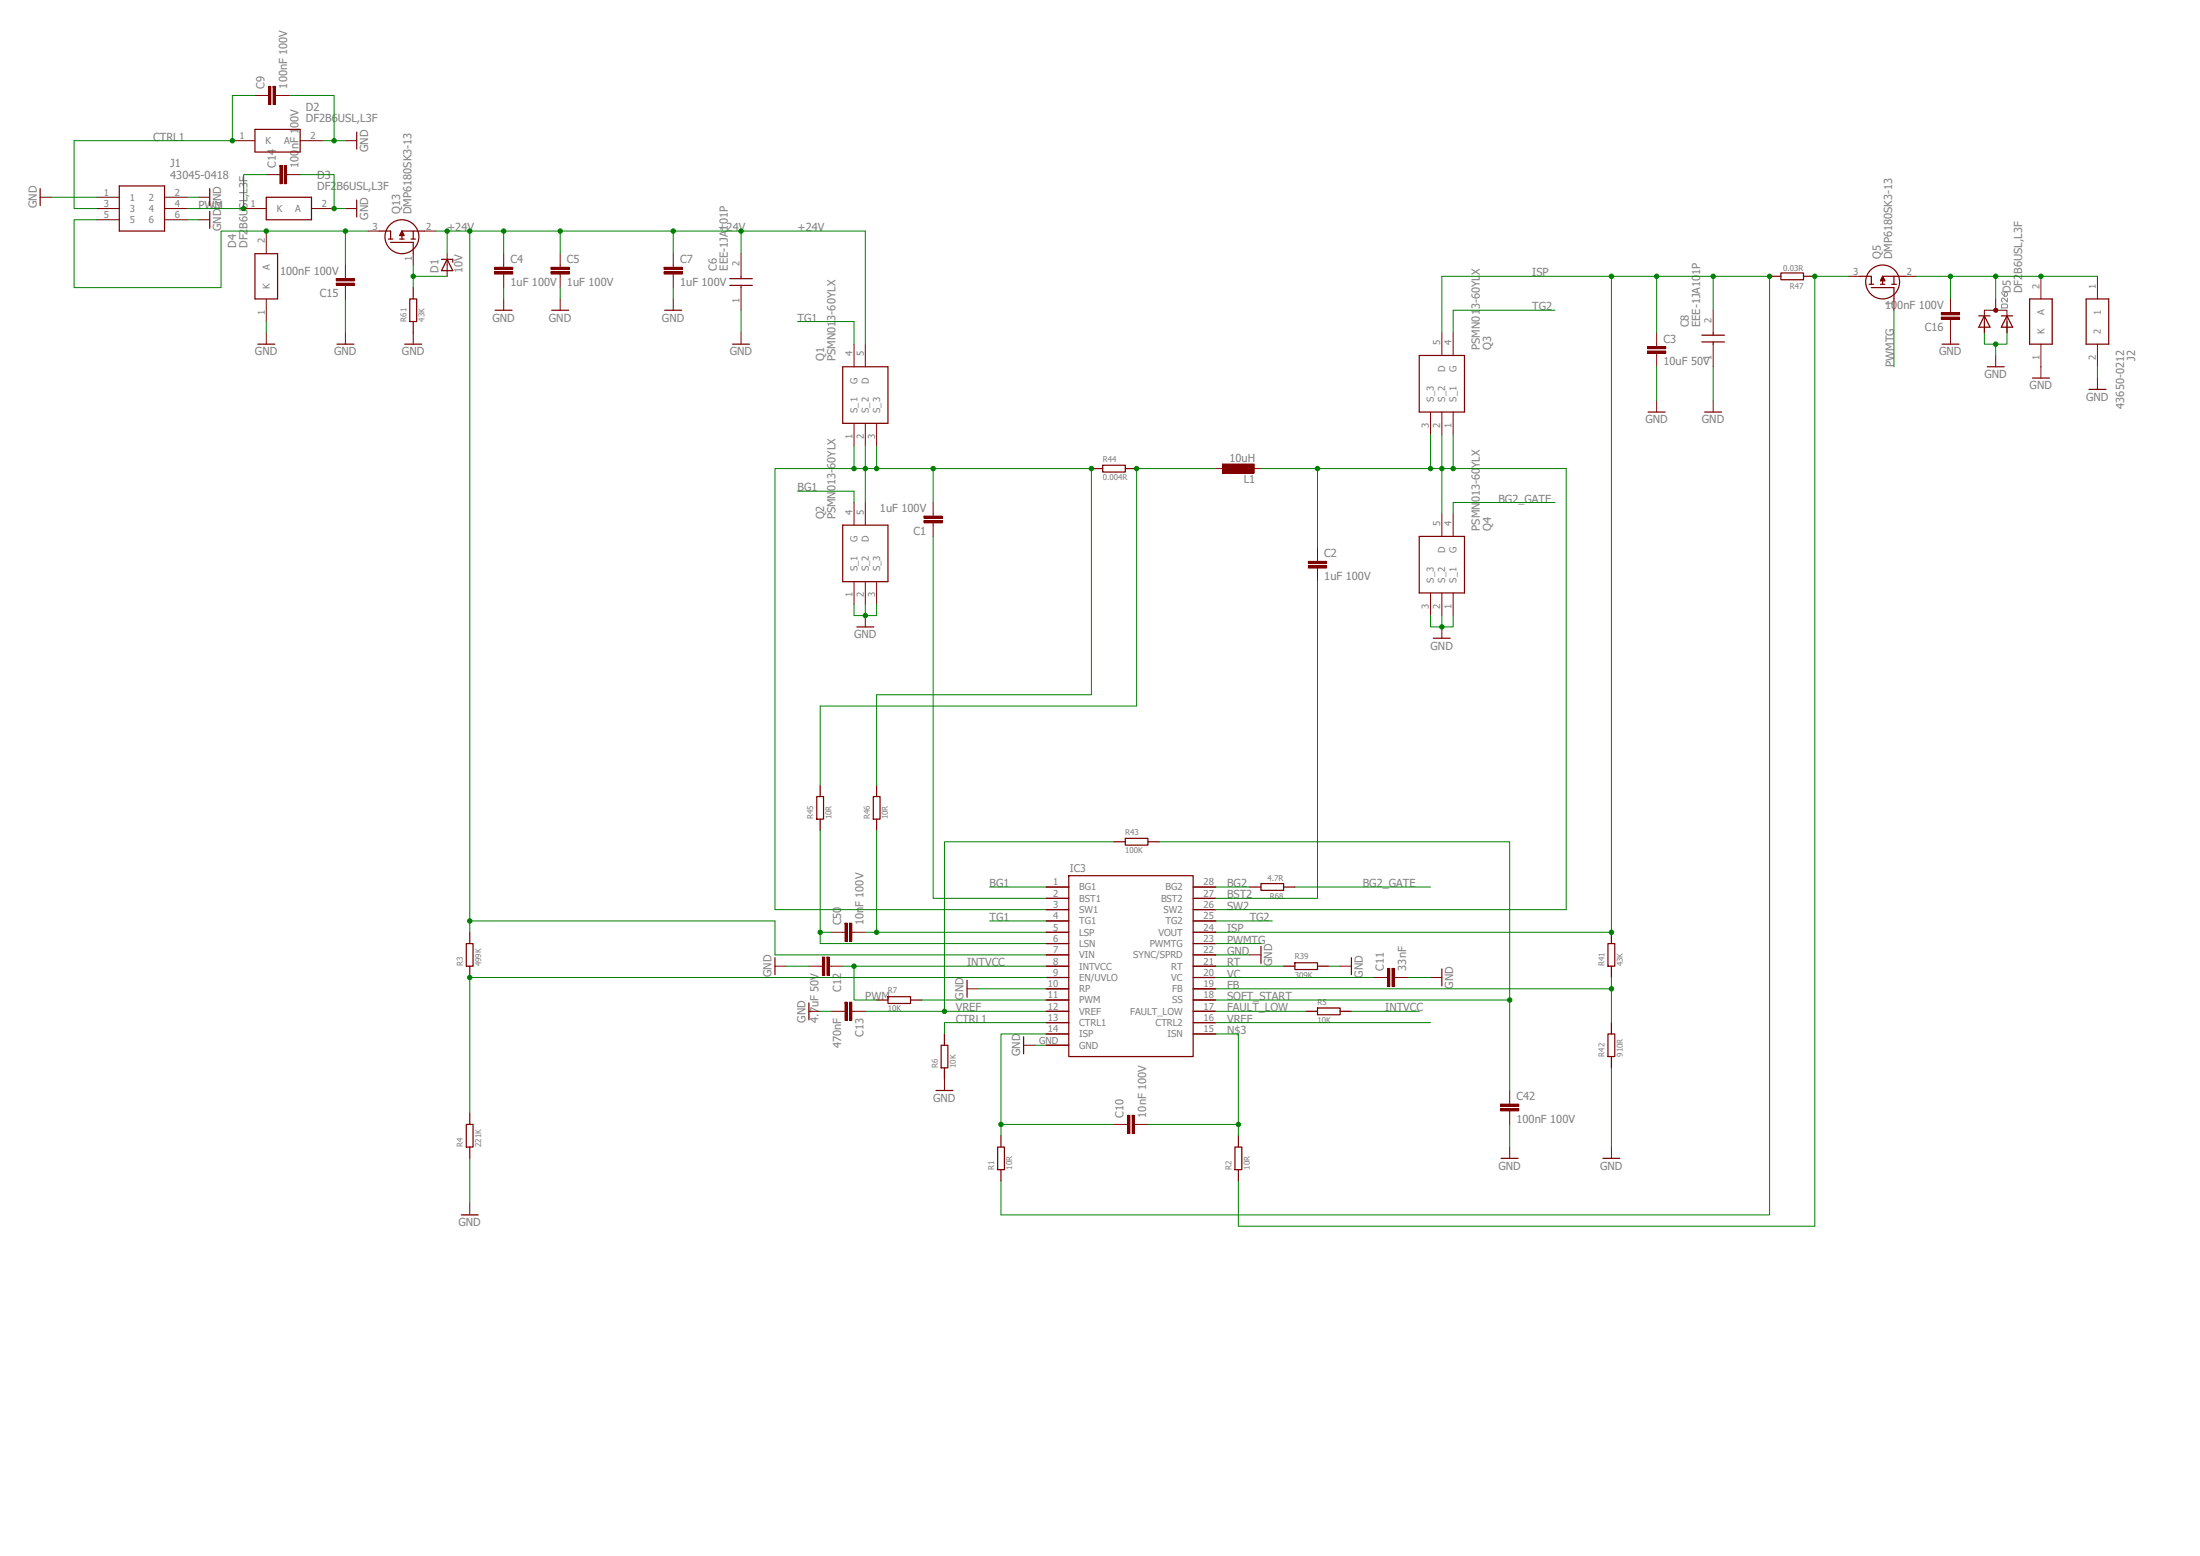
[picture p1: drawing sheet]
<svg xmlns="http://www.w3.org/2000/svg" width="420mm" height="297mm" viewBox="0 0 420 297" stroke-linecap="round" stroke-linejoin="round" font-family="sans-serif">
<path d="M5 5l403.3 229.6M408.3 5l-403.3 229.6" fill="none" stroke="#fff" stroke-width=".19"/>
<path d="M382.3 58.2l.1-.2h.8l.2 .2v.6h-1.1zM382.3 55.8l.5 .8h.4l.2-.2v-.4l-.2-.2-.4 .2v.6M383.4 56.9v.8l-.8-.8-.3 .2v.4l.1 .2" fill="none" stroke="#808080" stroke-width=".19"/>
<g fill="none" stroke="#800000" stroke-width=".23">
<path d="M105.4 59.2h3.2M338 52.7h2.1M340.1 52.1h4.3v1.3h-4.3zM344.4 52.7h2.2M377.9 60.3h2.2M379 60.3l1.1 2.2h-2.2zM379.5 70h3.3M382.2 60.3h2.2M383.3 60.3l1.1 2.2h-2.2zM208.4 89.5h2.2M210.6 88.8h4.3v1.3h-4.3zM214.9 89.5h2.2"/>
<path d="M163.6 119.7h3.3M273.7 121.8h3.3M156 152.1h1.3v4.3h-1.3zM156.6 149.9v2.2M156.6 156.4v2.1M166.8 152.1h1.3v4.3h-1.3zM167.4 149.9v2.2M167.4 156.4v2.1M199.8 169.3h4.3M199.8 171.5h4.3M199.8 173.7h4.3M199.8 175.8h4.3"/>
<path d="M199.8 178h4.3M204.1 167.2h23.8v34.5h-23.8zM227.9 169.3h4.3M227.9 171.5h4.3M227.9 173.7h4.3M227.9 175.8h4.3M227.9 178h4.3M307.8 178v2.1M154.5 191.5v3.2M184.7 187.1v3.3M195.5 197.9v3.3M199.8 184.4h4.3"/>
<path d="M199.8 180.1h4.3M199.8 182.3h4.3M199.8 186.6h4.3M199.8 188.8h4.3M199.8 190.9h4.3M199.8 193.1h4.3M199.8 195.2h4.3M199.8 197.4h4.3M199.8 199.5h4.3M227.9 184.4h4.3M227.9 180.1h4.3M227.9 182.3h4.3"/>
<path d="M227.9 186.6h4.3M227.9 188.8h4.3M227.9 190.9h4.3M227.9 193.1h4.3M227.9 195.2h4.3M227.9 197.4h4.3M240.8 180.7v3.2M245.1 184.4h2.2M247.3 183.8h4.3v1.3h-4.3zM251.6 184.4h2.2M258.1 182.8v3.3M275.4 185v3.2"/>
<path d="M307.1 180.1h1.3v4.3h-1.3zM307.1 197.4h1.3v4.3h-1.3zM307.8 184.4v2.2M307.8 195.2v2.2M307.8 201.7v2.2M88.1 231.9h3.2M286.7 221.1h3.2M306.1 221.1h3.3"/>
</g>
<g fill="none" stroke="#800000" stroke-width=".19">
<path d="M107 57.1v2.1M381.1 57.1v2.1M379 63.5v-4.3h4.3v4.3M381.1 67.9v2.1M165.3 117.5v2.2M275.4 119.7v2.1M158.8 178h2.6M161.4 176.2h.4v3.5h-.4zM161.4 176.2h.1M162.3 176.2h.4v3.5h-.4zM162.3 176.2h.1M162.7 178h2.6"/>
<path d="M199.8 178h4.3M199.8 169.3h4.3M199.8 171.5h4.3M199.8 173.7h4.3M199.8 175.8h4.3M227.9 178h4.3M227.9 169.3h4.3M227.9 171.5h4.3M227.9 173.7h4.3M227.9 175.8h4.3M154.5 193.1h2.1M184.7 188.8h2.1"/>
<path d="M195.5 199.5h2.1M199.8 182.3h4.3M199.8 184.4h4.3M199.8 186.6h4.3M199.8 180.1h4.3M199.8 188.8h4.3M199.8 190.9h4.3M199.8 193.1h4.3M199.8 195.2h4.3M199.8 197.4h4.3M199.8 199.5h4.3M227.9 182.3h4.3"/>
<path d="M227.9 184.4h4.3M227.9 186.6h4.3M227.9 180.1h4.3M227.9 188.8h4.3M227.9 190.9h4.3M227.9 193.1h4.3M227.9 195.2h4.3M227.9 197.4h4.3M238.7 182.3h2.1M255.9 184.4h2.2M273.2 186.6h2.2M286.6 211.6h3.5v.5h-3.5z"/>
<path d="M286.6 211.6h.1M286.6 210.8h3.5v.4h-3.5zM286.6 210.8h.1M288.3 208.2v2.6M288.3 212.1v2.6M288.3 219v2.1M307.8 219v2.1M89.7 229.8v2.1"/>
</g>
<path d="M161.6 176.2v3.5M162.5 176.2v3.5M286.6 211.9h3.5M286.6 211h3.5" fill="none" stroke="#800000" stroke-width=".42"/>
<path d="M380.8 59l.4-.1h.2l.1 .2-.1 .5h-.2l-.4-.1z" fill-rule="evenodd" fill="#800000"/>
<g fill="none" stroke="#800000" stroke-width=".19">
<path d="M37.9 42h2.2M70.3 44.1h2.1M78.9 48.4v2.2M81.1 44.1h2.1M85.4 48.4v4.3M94.5 51.9h3.4v.4h-3.4zM94.5 51.9h.1M94.5 51h3.4v.5h-3.4zM94.5 51h.1M96.2 48.4v2.6M96.2 52.3v2.6M96.2 57.1v2.1"/>
<path d="M105.3 51.9h3.4v.4h-3.4zM105.3 51.9h.1M105.3 51h3.4v.5h-3.4zM105.3 51h.1M107 48.4v2.6M107 52.3v2.6M126.8 51.9h3.5v.4h-3.5zM126.8 51.9h.1M126.8 51h3.5v.5h-3.5zM126.8 51h.1M128.6 48.4v2.6M128.6 57.1v2.1"/>
<path d="M128.6 52.3v2.6M353.1 52.7h2.1M361.7 57.1v2.1M363.9 52.7h2.1M380.8 59l.4-.1h.2l.1 .2-.1 .5h-.2l-.4-.1zM400.6 52.7v4.4M78.9 63.5v2.2M141.5 63.5v2.2M163.1 65.7v4.3M165.3 65.7v4.3M273.2 78.7v4.3M275.4 63.5v4.4"/>
<path d="M275.4 78.7v4.3M277.5 63.5v4.4M277.5 78.7v4.3M314.7 67h3.4v.4h-3.4zM314.7 67h.1M314.7 66.1h3.4v.5h-3.4zM314.7 66.1h.1M316.4 67.4v2.6M316.4 63.5v2.6M316.4 76.5v2.2M327.2 76.5v2.2M383.3 61.4v2.1"/>
<path d="M400.6 65.7v4.3M400.6 72.2v2.1M163.1 80.8v4.3M163.1 95.9v4.3M165.3 80.8v4.3M165.3 95.9v4.3M167.4 80.8v4.3M176.5 98.5h3.4v.5h-3.4zM176.5 98.5h.1M176.5 99.4h3.4v.4h-3.4zM176.5 99.4h.1M178.2 99.8v2.6"/>
<path d="M178.2 95.9v2.6M275.4 98.1v4.3M277.5 98.1v4.3M163.1 111v4.4M165.3 111v4.4M167.4 111v4.4M249.9 108h3.5v.4h-3.5zM249.9 108h.1M249.9 107.2h3.5v.4h-3.5zM249.9 107.2h.1M251.6 104.6v2.5M251.6 108.5v2.5"/>
<path d="M273.2 113.2v4.3M275.4 113.2v4.3M277.5 113.2v4.3M148 184.4h2.2M157.1 182.7h.4v3.5h-.4zM157.1 182.7h.1M157.1 184.4h-2.6M157.9 182.7h.5v3.5h-.5zM157.9 182.7h.1M158.4 184.4h2.5M262.4 186.6h2.6M265 184.9h.4v3.4h-.4z"/>
<path d="M265 184.9h.1M265.9 184.9h.4v3.4h-.4zM265.9 184.9h.1M266.3 186.6h2.6M212.8 214.7h2.6M215.4 212.9h.4v3.5h-.4zM215.4 212.9h.1M216.2 212.9h.5v3.5h-.5zM216.2 212.9h.1M216.7 214.7h2.5"/>
</g>
<g fill="none" stroke="#800000" stroke-width=".23">
<path d="M40.1 40.3v3.3M72.4 44.1h2.2v1.5M74.2 45.6h.8M74.6 46.3h4.3v2.1M76.3 45.6h.9M76.4 44.8h.7M76.5 44.7h.5M76.6 44.5h.3M76.7 44.3h.1M76.8 44.1l.4 .9h-.9zM76.8 44.1h4.3M76.8 44.1v1.5"/>
<path d="M78.3 57.1h1.3v4.3h-1.3zM78.5 45.6h.8M78.9 44.1v1.5M78.9 54.9v2.2M84.3 49.5h2.2v.6M85.4 49.5l1.1 2.2h-2.2zM94.6 59.2h3.2M126.9 59.2h3.3M355.2 52.7h2.2v1.6M357 54.3h.8M357.4 54.9h4.3v2.2M359.1 54.3h.9"/>
<path d="M359.2 53.5h.7M359.3 53.3h.5M359.4 53.1h.3M359.5 52.9h.2M359.5 52.7l.5 .9h-.9zM359.5 52.7h4.4M359.5 52.7v1.6M361.3 54.3h.9M361.7 52.7v1.6M398.4 57.1h4.3v8.6h-4.3zM77.3 65.7h3.2M78.9 61.4v2.1"/>
<path d="M139.9 65.7h3.2M160.9 70h8.7v10.8h-8.7zM271 67.9h8.7v10.8h-8.7zM314.8 78.7h3.2M325.6 78.7h3.2M399 74.3h3.2M160.9 100.2h8.7v10.8h-8.7zM271 102.4h8.7v10.8h-8.7zM212.8 160.7h2.1M214.9 160h4.3v1.3h-4.3zM219.2 160.7h2.2M238.7 169.3h2.1"/>
<path d="M240.8 168.7h4.3v1.3h-4.3zM245.1 169.3h2.2M148 182.8v3.3M190.5 219h1.3v4.3h-1.3zM191.2 216.8v2.2M235.8 219h1.4v4.3h-1.4zM236.5 216.8v2.2M191.2 223.3v2.1M236.5 223.3v2.1"/>
<circle cx="76.8" cy="45.2" r="3.2"/>
<circle cx="359.5" cy="53.8" r="3.2"/>
</g>
<g fill="none" stroke="#800000" stroke-width=".42">
<path d="M94.5 52.1h3.4M94.5 51.2h3.4M105.3 52.1h3.4M105.3 51.2h3.4M126.8 52.1h3.5M126.8 51.2h3.5M314.7 67.2h3.4M314.7 66.4h3.4M176.5 98.7h3.4M176.5 99.6h3.4M249.9 108.2h3.5M249.9 107.4h3.5"/>
<path d="M157.3 182.7v3.5M158.1 182.7v3.5M265.2 184.9v3.4M266.1 184.9v3.4M215.6 212.9v3.5M216.4 212.9v3.5"/>
</g>
<path d="M233.5 88.6h6v1.7h-6z" fill="#800000"/>
<g fill="none" stroke="#800000" stroke-width=".19">
<path d="M51.3 18.2h-2.6M51.3 16.5h.4v3.5h-.4zM51.3 16.5h.1M52.2 16.5h.4v3.5h-.4zM52.2 16.5h.1M52.6 18.2h2.6M7.7 37.7h2.1M18.5 39.8h4.3M18.5 37.7h4.3M31.4 39.8h4.3M31.4 37.7h4.3M37.9 37.7h2.2"/>
<path d="M44.4 26.9h4.3M46.5 39.8h4.4M50.9 33.3h2.5M53.5 31.6h.4v3.5h-.4zM53.5 31.6h.1M54.3 31.6h.4v3.5h-.4zM54.3 31.6h.1M54.7 33.3h2.6M57.3 26.9h4.3M59.5 39.8h4.3M66 39.8h2.1M66 26.9h2.1"/>
<path d="M18.5 42h4.3M31.4 42h4.3M50.9 44.1v4.3M50.9 57.1v4.3M64.2 53.2h3.5v.4h-3.5zM64.2 53.2h.1M64.2 54.1h3.5v.4h-3.5zM64.2 54.1h.1M66 54.5v2.6M66 50.6v2.6M141.5 48.4v4.3M141.5 54.9v4.3"/>
<path d="M327.2 59.2v4.3M370.8 59.7h3.4v.4h-3.4zM370.8 59.7h.1M372.5 57.1v2.6M389.8 52.7v4.4M50.9 63.5v2.2M66 63.5v2.2M327.2 65.7v4.3M370.8 60.5h3.4v.5h-3.4zM370.8 60.5h.1M372.5 61v4.7M389.8 65.7v6.5"/>
<path d="M232.2 89.5h2.1M233.5 88.6h6v1.7h-6zM233.5 88.6h.1M238.7 89.5h2.1M158.8 193.1h2.6M161.4 191.3h.4v3.5h-.4zM161.4 191.3h.1M162.3 191.3h.4v3.5h-.4zM162.3 191.3h.1M162.7 193.1h2.6M180.4 206v2.2"/>
</g>
<g fill="none" stroke="#800000" stroke-width=".23">
<path d="M7.7 36v3.3M22.8 35.5h8.6v8.6h-8.6zM40.1 36v3.3M48.7 24.7h8.6v4.3h-8.6zM50.9 37.7h8.6v4.3h-8.6zM68.1 38.2v3.2M68.1 25.2v3.3M48.7 48.4h4.3v8.7h-4.3zM139.4 54.5h4.3M139.4 53.2h4.3M141.5 52.7v.5M141.5 54.5v.4"/>
<path d="M387.6 57.1h4.3v8.6h-4.3zM49.2 65.7h3.3M64.4 65.7h3.2M325 65.3h4.3M325 64h4.3M327.2 63.5v.5M327.2 65.3v.4M370.9 65.7h3.2M388.2 72.2h3.2M89.7 178v2.1M89.1 180.1h1.2v4.3h-1.2zM89.7 184.4v2.2"/>
<path d="M167.4 190.9h2.2M169.6 190.3h4.3v1.3h-4.3zM173.9 190.9h2.2M179.7 199.5h1.3v4.4h-1.3zM180.4 197.4v2.1M249.5 193.1h2.1M251.6 192.4h4.3v1.3h-4.3zM255.9 193.1h2.2M89.1 214.7h1.2v4.3h-1.2zM89.7 212.5v2.2M89.7 219v2.1M178.8 208.2h3.2"/>
<path d="M180.4 203.9v2.1"/>
</g>
<path d="M51.5 16.5v3.5M52.4 16.5v3.5M53.7 31.6v3.5M54.5 31.6v3.5M64.2 53.4h3.5M64.2 54.3h3.5M370.8 59.9h3.4M370.8 60.7h3.4M161.6 191.3v3.5M162.5 191.3v3.5" fill="none" stroke="#800000" stroke-width=".42"/>
<path d="M89.7 186.6v25.9" fill="none" stroke="#008000" stroke-width=".19"/>
<circle cx="89.7" cy="186.6" r=".42" fill="#008000"/>
<g fill="none" stroke="#008000" stroke-width=".19">
<path d="M48.7 18.2h-4.3v8.7h-30.3M89.7 186.6h110.1M199.8 195.2h-19.4v2.2"/>
<circle cx="89.7" cy="186.6" r=".42"/>
</g>
<circle cx="44.4" cy="26.9" r=".42" fill="#008000"/>
<g fill="none" stroke="#008000" stroke-width=".19">
<path d="M14.1 26.9v12.9h4.4M379 63.5v2.2h4.3v-2.2M381.1 65.7v2.2M232.2 182.3h6.5M253.8 184.4h2.1M268.9 186.6h4.3M288.3 214.7v4.3M307.8 203.9v15.1"/>
<circle cx="44.4" cy="26.9" r=".42"/>
</g>
<circle cx="381.1" cy="65.7" r=".42" fill="#008000"/>
<g fill="none" stroke="#008000" stroke-width=".19">
<path d="M96.2 54.9v2.2M107 54.9v2.2M141.5 59.2v4.3M316.4 70v6.5M163.1 115.4v2.1h2.2M165.3 115.4v2.1h2.1v-2.1M150.2 184.4h4.3M156.6 193.1h2.2M186.8 188.8h13M197.6 199.5h2.2M89.7 221.1v8.7"/>
<circle cx="381.1" cy="65.7" r=".42"/>
</g>
<circle cx="165.3" cy="117.5" r=".42" fill="#008000"/>
<g fill="none" stroke="#008000" stroke-width=".19">
<path d="M273.2 117.5v2.2h2.2v-2.2M277.5 117.5v2.2h-2.1"/>
<circle cx="165.3" cy="117.5" r=".42"/>
</g>
<circle cx="275.4" cy="119.7" r=".42" fill="#008000"/>
<g fill="none" stroke="#008000" stroke-width=".19">
<path d="M57.3 33.3h6.5v6.5h2.2M128.6 54.9v2.2M400.6 70v2.2"/>
<circle cx="275.4" cy="119.7" r=".42"/>
</g>
<circle cx="63.8" cy="39.8" r=".42" fill="#008000"/>
<g fill="none" stroke="#008000" stroke-width=".19">
<path d="M55.2 18.2h8.6v8.7M61.6 26.9h4.4"/>
<circle cx="63.8" cy="39.8" r=".42"/>
</g>
<circle cx="63.8" cy="26.9" r=".42" fill="#008000"/>
<g fill="none" stroke="#008000" stroke-width=".19">
<path d="M9.8 37.7h8.7M35.7 37.7h2.2M35.7 42h2.2M66 57.1v6.4M50.9 61.4v2.1M327.2 70v6.5M221.4 160.7h66.9v30.2M232.2 190.9h56.1v17.3"/>
<circle cx="63.8" cy="26.9" r=".42"/>
</g>
<circle cx="288.3" cy="190.9" r=".42" fill="#008000"/>
<g fill="none" stroke="#008000" stroke-width=".19">
<path d="M232.2 184.4h12.9M232.2 186.6h30.2M307.8 186.6v2.2h-75.6M307.8 188.8v6.4"/>
<circle cx="288.3" cy="190.9" r=".42"/>
</g>
<circle cx="307.8" cy="188.8" r=".42" fill="#008000"/>
<g fill="none" stroke="#008000" stroke-width=".19">
<path d="M152.3 61.4h10.8v4.3M152.3 93.8h10.8v2.1M165.3 85.1v4.4h43.1M189 175.8h10.8M189 169.3h10.8"/>
<circle cx="307.8" cy="188.8" r=".42"/>
</g>
<circle cx="165.3" cy="89.5" r=".42" fill="#008000"/>
<g fill="none" stroke="#008000" stroke-width=".19">
<path d="M208.4 89.5v43.1h-41"/>
<circle cx="165.3" cy="89.5" r=".42"/>
</g>
<circle cx="208.4" cy="89.5" r=".42" fill="#008000"/>
<g fill="none" stroke="#008000" stroke-width=".19">
<path d="M178.2 89.5v6.4M167.4 132.6v17.3"/>
<circle cx="208.4" cy="89.5" r=".42"/>
</g>
<circle cx="178.2" cy="89.5" r=".42" fill="#008000"/>
<g fill="none" stroke="#008000" stroke-width=".19">
<path d="M163.1 85.1v4.4M165.3 89.5h-17.3v84.2h51.8M167.4 85.1v4.4"/>
<circle cx="178.2" cy="89.5" r=".42"/>
</g>
<circle cx="163.1" cy="89.5" r=".42" fill="#008000"/>
<circle cx="163.1" cy="89.5" r=".42" fill="none" stroke="#008000" stroke-width=".19"/>
<circle cx="167.4" cy="89.5" r=".42" fill="#008000"/>
<g fill="none" stroke="#008000" stroke-width=".19">
<path d="M165.3 89.5v6.4M232.2 89.5h-15.1v45.3h-60.5"/>
<circle cx="167.4" cy="89.5" r=".42"/>
</g>
<circle cx="217.1" cy="89.5" r=".42" fill="#008000"/>
<g fill="none" stroke="#008000" stroke-width=".19">
<path d="M156.6 134.8v15.1M167.4 158.5v19.5M199.8 178h-34.5"/>
<circle cx="217.1" cy="89.5" r=".42"/>
</g>
<circle cx="167.4" cy="178" r=".42" fill="#008000"/>
<g fill="none" stroke="#008000" stroke-width=".19">
<path d="M156.6 158.5v21.6h43.2M156.6 178h2.2"/>
<circle cx="167.4" cy="178" r=".42"/>
</g>
<circle cx="156.6" cy="178" r=".42" fill="#008000"/>
<g fill="none" stroke="#008000" stroke-width=".19">
<path d="M251.6 89.5v15.1M178.2 102.4v69.1h21.6M251.6 111v60.5h-19.4"/>
<circle cx="156.6" cy="178" r=".42"/>
</g>
<circle cx="251.6" cy="89.5" r=".42" fill="#008000"/>
<g fill="none" stroke="#008000" stroke-width=".19">
<path d="M240.8 89.5h36.7M273.2 83v6.5M275.4 83v6.5M277.5 83v6.5M277.5 89.5h21.6v84.2h-66.9"/>
<circle cx="251.6" cy="89.5" r=".42"/>
</g>
<circle cx="273.2" cy="89.5" r=".42" fill="#008000"/>
<circle cx="273.2" cy="89.5" r=".42" fill="none" stroke="#008000" stroke-width=".19"/>
<circle cx="275.4" cy="89.5" r=".42" fill="#008000"/>
<circle cx="275.4" cy="89.5" r=".42" fill="none" stroke="#008000" stroke-width=".19"/>
<circle cx="277.5" cy="89.5" r=".42" fill="#008000"/>
<g fill="none" stroke="#008000" stroke-width=".19">
<path d="M275.4 52.7h62.6v179.2h-146.8v-6.5M275.4 89.5v8.6"/>
<circle cx="277.5" cy="89.5" r=".42"/>
</g>
<circle cx="338" cy="52.7" r=".42" fill="#008000"/>
<g fill="none" stroke="#008000" stroke-width=".19">
<path d="M307.8 52.7v125.3"/>
<circle cx="338" cy="52.7" r=".42"/>
</g>
<circle cx="307.8" cy="178" r=".42" fill="#008000"/>
<g fill="none" stroke="#008000" stroke-width=".19">
<path d="M232.2 178h75.6"/>
<circle cx="307.8" cy="178" r=".42"/>
</g>
<circle cx="307.8" cy="52.7" r=".42" fill="#008000"/>
<g fill="none" stroke="#008000" stroke-width=".19">
<path d="M316.4 52.7v10.8"/>
<circle cx="307.8" cy="52.7" r=".42"/>
</g>
<circle cx="316.4" cy="52.7" r=".42" fill="#008000"/>
<g fill="none" stroke="#008000" stroke-width=".19">
<path d="M327.2 52.7v6.5"/>
<circle cx="316.4" cy="52.7" r=".42"/>
</g>
<circle cx="327.2" cy="52.7" r=".42" fill="#008000"/>
<g fill="none" stroke="#008000" stroke-width=".19">
<path d="M275.4 52.7v10.8M297 59.2h-19.5v4.3M297 95.9h-19.5v2.2M212.8 160.7h-32.4v32.4M232.2 175.8h10.8M247.3 169.3h25.9M165.3 193.1h34.5"/>
<circle cx="327.2" cy="52.7" r=".42"/>
</g>
<circle cx="180.4" cy="193.1" r=".42" fill="#008000"/>
<g fill="none" stroke="#008000" stroke-width=".19">
<path d="M160.9 184.4h38.9M163.1 184.4v6.5h4.3M232.2 195.2h41"/>
<circle cx="180.4" cy="193.1" r=".42"/>
</g>
<circle cx="163.1" cy="184.4" r=".42" fill="#008000"/>
<g fill="none" stroke="#008000" stroke-width=".19">
<path d="M346.6 52.7h6.5M258.1 193.1h12.9M236.5 225.4v8.7"/>
<circle cx="163.1" cy="184.4" r=".42"/>
</g>
<circle cx="346.6" cy="52.7" r=".42" fill="#008000"/>
<g fill="none" stroke="#008000" stroke-width=".19">
<path d="M78.9 50.6v2.1h6.5M78.9 52.7v2.2M346.6 52.7v181.4h-110.1M232.2 193.1h17.3"/>
<circle cx="346.6" cy="52.7" r=".42"/>
</g>
<circle cx="78.9" cy="52.7" r=".42" fill="#008000"/>
<g fill="none" stroke="#008000" stroke-width=".19">
<path d="M366 52.7h15.1M381.1 52.7v4.4M381.1 52.7h8.7"/>
<circle cx="78.9" cy="52.7" r=".42"/>
</g>
<circle cx="381.1" cy="52.7" r=".42" fill="#008000"/>
<g fill="none" stroke="#008000" stroke-width=".19">
<path d="M389.8 52.7h10.8"/>
<circle cx="381.1" cy="52.7" r=".42"/>
</g>
<circle cx="389.8" cy="52.7" r=".42" fill="#008000"/>
<g fill="none" stroke="#008000" stroke-width=".19">
<path d="M372.5 52.7v4.4"/>
<circle cx="389.8" cy="52.7" r=".42"/>
</g>
<circle cx="372.5" cy="52.7" r=".42" fill="#008000"/>
<g fill="none" stroke="#008000" stroke-width=".19">
<path d="M141.5 44.1h-34.5v4.3M141.5 44.1v4.3M141.5 44.1h23.8v21.6M89.7 178v-2.2h58.3v6.5h51.8"/>
<circle cx="372.5" cy="52.7" r=".42"/>
</g>
<circle cx="107" cy="44.1" r=".42" fill="#008000"/>
<g fill="none" stroke="#008000" stroke-width=".19">
<path d="M107 44.1h-10.8v4.3"/>
<circle cx="107" cy="44.1" r=".42"/>
</g>
<circle cx="96.2" cy="44.1" r=".42" fill="#008000"/>
<g fill="none" stroke="#008000" stroke-width=".19">
<path d="M83.2 44.1h2.2v4.3M85.4 44.1h10.8M128.6 44.1v4.3"/>
<circle cx="96.2" cy="44.1" r=".42"/>
</g>
<circle cx="128.6" cy="44.1" r=".42" fill="#008000"/>
<circle cx="128.6" cy="44.1" r=".42" fill="none" stroke="#008000" stroke-width=".19"/>
<circle cx="141.5" cy="44.1" r=".42" fill="#008000"/>
<g fill="none" stroke="#008000" stroke-width=".19">
<path d="M89.7 44.1v131.7"/>
<circle cx="141.5" cy="44.1" r=".42"/>
</g>
<circle cx="89.7" cy="44.1" r=".42" fill="#008000"/>
<circle cx="89.7" cy="44.1" r=".42" fill="none" stroke="#008000" stroke-width=".19"/>
<circle cx="89.7" cy="175.8" r=".42" fill="#008000"/>
<circle cx="89.7" cy="175.8" r=".42" fill="none" stroke="#008000" stroke-width=".19"/>
<circle cx="85.4" cy="44.1" r=".42" fill="#008000"/>
<g fill="none" stroke="#008000" stroke-width=".19">
<path d="M199.8 197.4h-8.6v19.4M191.2 214.7h21.6"/>
<circle cx="85.4" cy="44.1" r=".42"/>
</g>
<circle cx="191.2" cy="214.7" r=".42" fill="#008000"/>
<g fill="none" stroke="#008000" stroke-width=".19">
<path d="M232.2 197.4h4.3v19.4M219.2 214.7h17.3"/>
<circle cx="191.2" cy="214.7" r=".42"/>
</g>
<circle cx="236.5" cy="214.7" r=".42" fill="#008000"/>
<g fill="none" stroke="#008000" stroke-width=".19">
<path d="M50.9 33.3h-4.4v6.5h-10.8M361.7 59.2v10.8M232.2 169.3h6.5M232.2 180.1h8.6"/>
<circle cx="236.5" cy="214.7" r=".42"/>
</g>
<circle cx="46.5" cy="39.8" r=".42" fill="#008000"/>
<g fill="none" stroke="#008000" stroke-width=".19">
<path d="M18.5 42h-4.4v12.9h28.1v-10.8h28.1M176.1 190.9h23.7"/>
<circle cx="46.5" cy="39.8" r=".42"/>
</g>
<circle cx="50.9" cy="44.1" r=".42" fill="#008000"/>
<g fill="none" stroke="#008000" stroke-width=".19">
<path d="M66 44.1v6.5"/>
<circle cx="50.9" cy="44.1" r=".42"/>
</g>
<circle cx="66" cy="44.1" r=".42" fill="#008000"/>
<circle cx="66" cy="44.1" r=".42" fill="none" stroke="#008000" stroke-width=".19"/>
<g font-size="2.1" fill="#808080">
<text x="50.5" y="16.9" transform="rotate(-90 50.5 16.9)">C9</text>
<text x="54.9" y="16.9" transform="rotate(-90 54.9 16.9)">100nF 100V</text>
<text x="58.4" y="23.3">DF2B6USL,L3F</text>
<text x="58.4" y="21.1">D2</text>
<text x="29.3" y="26.9">CTRL1</text>
<text x="70.3" y="29" transform="rotate(-90 70.3 29)">GND</text>
<text x="32.5" y="34.1">43045-0418</text>
<text x="32.5" y="31.9">J1</text>
<text x="52.7" y="32" transform="rotate(-90 52.7 32)">C14</text>
<text x="57" y="32" transform="rotate(-90 57 32)">100nF 100V</text>
<text x="60.6" y="34.1">D3</text>
<text x="7" y="39.8" transform="rotate(-90 7 39.8)">GND</text>
<text x="37.9" y="39.8">PWM</text>
<text x="42.2" y="39.8" transform="rotate(-90 42.2 39.8)">GND</text>
<text x="60.6" y="36.2">DF2B6USL,L3F</text>
<text x="70.3" y="42" transform="rotate(-90 70.3 42)">GND</text>
<text x="76.4" y="40.9" transform="rotate(-90 76.4 40.9)">Q13</text>
<text x="78.6" y="40.9" transform="rotate(-90 78.6 40.9)">DMP6180SK3-13</text>
<text x="42.2" y="44.1" transform="rotate(-90 42.2 44.1)">GND</text>
<text x="45.1" y="47.3" transform="rotate(-90 45.1 47.3)">D4</text>
<text x="47.3" y="47.3" transform="rotate(-90 47.3 47.3)">DF2B6USL,L3F</text>
<text x="85.4" y="44.1">+24V</text>
<text x="137.2" y="44.1">+24V</text>
<text x="152.3" y="44.1">+24V</text>
<text x="53.5" y="52.4">100nF 100V</text>
<text x="83.8" y="52.1" transform="rotate(-90 83.8 52.1)">D1</text>
<text x="88.3" y="52.1" transform="rotate(-90 88.3 52.1)">10V</text>
<text x="97.5" y="50.3">C4</text>
<text x="108.3" y="50.3">C5</text>
<text x="129.9" y="50.3">C7</text>
<text x="136.9" y="51.7" transform="rotate(-90 136.9 51.7)">C6</text>
<text x="139" y="51.7" transform="rotate(-90 139 51.7)">EEE-1JA101P</text>
<text x="292.6" y="52.7">ISP</text>
<text x="359.2" y="49.5" transform="rotate(-90 359.2 49.5)">Q5</text>
<text x="361.4" y="49.5" transform="rotate(-90 361.4 49.5)">DMP6180SK3-13</text>
<text x="61.1" y="56.7">C15</text>
<text x="97.5" y="54.6">1uF 100V</text>
<text x="108.3" y="54.6">1uF 100V</text>
<text x="129.9" y="54.6">1uF 100V</text>
<text x="292.6" y="59.2">TG2</text>
<text x="360" y="58.9">100nF 100V</text>
<text x="384" y="56" transform="rotate(-90 384 56)">D5</text>
<text x="386.2" y="56" transform="rotate(-90 386.2 56)">DF2B6USL,L3F</text>
<text x="94" y="61.4">GND</text>
<text x="104.8" y="61.4">GND</text>
<text x="126.4" y="61.4">GND</text>
<text x="152.3" y="61.4">TG1</text>
<text x="317.7" y="65.4">C3</text>
<text x="322.5" y="62.5" transform="rotate(-90 322.5 62.5)">C8</text>
<text x="324.7" y="62.5" transform="rotate(-90 324.7 62.5)">EEE-1JA101P</text>
<text x="367.6" y="63.2">C16</text>
<text x="48.7" y="67.9">GND</text>
<text x="63.8" y="67.9">GND</text>
<text x="76.8" y="67.9">GND</text>
<text x="139.4" y="67.9">GND</text>
<text x="157.4" y="68.9" transform="rotate(-90 157.4 68.9)">Q1</text>
<text x="159.5" y="68.9" transform="rotate(-90 159.5 68.9)">PSMN013-60YLX</text>
<text x="282.6" y="66.8" transform="rotate(-90 282.6 66.8)">PSMN013-60YLX</text>
<text x="284.8" y="66.8" transform="rotate(-90 284.8 66.8)">Q3</text>
<text x="317.7" y="69.7">10uF 50V</text>
<text x="361.7" y="70" transform="rotate(-90 361.7 70)">PWMTG</text>
<text x="370.3" y="67.9">GND</text>
<text x="407.8" y="68.8" transform="rotate(-90 407.8 68.8)">J2</text>
<text x="379" y="72.2">GND</text>
<text x="387.6" y="74.3">GND</text>
<text x="398.4" y="76.5">GND</text>
<text x="314.2" y="80.8">GND</text>
<text x="325" y="80.8">GND</text>
<text x="405.6" y="78" transform="rotate(-90 405.6 78)">43650-0212</text>
<text x="234.8" y="88.2">10uH</text>
<text x="152.3" y="93.8">BG1</text>
<text x="237.5" y="92.2">L1</text>
<text x="286.2" y="95.9">BG2_GATE</text>
<text x="157.4" y="99.2" transform="rotate(-90 157.4 99.2)">Q2</text>
<text x="159.5" y="99.2" transform="rotate(-90 159.5 99.2)">PSMN013-60YLX</text>
<text x="168.1" y="97.7">1uF 100V</text>
<text x="282.6" y="101.3" transform="rotate(-90 282.6 101.3)">PSMN013-60YLX</text>
<text x="284.8" y="101.3" transform="rotate(-90 284.8 101.3)">Q4</text>
<text x="174.5" y="102.1">C1</text>
<text x="252.9" y="106.4">C2</text>
<text x="252.9" y="110.7">1uF 100V</text>
<text x="163.1" y="121.8">GND</text>
<text x="273.2" y="124">GND</text>
<text x="189" y="169.3">BG1</text>
<text x="234.3" y="171.5">BST2</text>
<text x="234.3" y="173.7">SW2</text>
<text x="234.3" y="169.3">BG2</text>
<text x="260.3" y="169.3">BG2_GATE</text>
<text x="160.6" y="176.7" transform="rotate(-90 160.6 176.7)">C50</text>
<text x="164.9" y="176.7" transform="rotate(-90 164.9 176.7)">10nF 100V</text>
<text x="189" y="175.8">TG1</text>
<text x="234.3" y="178">ISP</text>
<text x="238.7" y="175.8">TG2</text>
<text x="184.7" y="184.4">INTVCC</text>
<text x="234.3" y="182.3">GND</text>
<text x="234.3" y="184.4">RT</text>
<text x="234.3" y="180.1">PWMTG</text>
<text x="243" y="184.4" transform="rotate(-90 243 184.4)">GND</text>
<text x="264.3" y="185.3" transform="rotate(-90 264.3 185.3)">C11</text>
<text x="268.6" y="185.3" transform="rotate(-90 268.6 185.3)">33nF</text>
<text x="147.4" y="186.6" transform="rotate(-90 147.4 186.6)">GND</text>
<text x="160.6" y="189.3" transform="rotate(-90 160.6 189.3)">C12</text>
<text x="165.3" y="190.9">PWM</text>
<text x="184" y="190.9" transform="rotate(-90 184 190.9)">GND</text>
<text x="234.3" y="190.9">SOFT_START</text>
<text x="234.3" y="186.6">VC</text>
<text x="234.3" y="188.8">FB</text>
<text x="260.3" y="186.6" transform="rotate(-90 260.3 186.6)">GND</text>
<text x="277.5" y="188.8" transform="rotate(-90 277.5 188.8)">GND</text>
<text x="153.8" y="195.2" transform="rotate(-90 153.8 195.2)">GND</text>
<text x="156.3" y="195.2" transform="rotate(-90 156.3 195.2)">4.7uF 50V</text>
<text x="164.9" y="198" transform="rotate(-90 164.9 198)">C13</text>
<text x="182.5" y="193.1">VREF</text>
<text x="182.5" y="195.2">CTRL1</text>
<text x="234.3" y="195.2">VREF</text>
<text x="234.3" y="193.1">FAULT_LOW</text>
<text x="234.3" y="197.4">N$3</text>
<text x="264.6" y="193.1">INTVCC</text>
<text x="160.6" y="200.2" transform="rotate(-90 160.6 200.2)">470nF</text>
<text x="194.8" y="201.7" transform="rotate(-90 194.8 201.7)">GND</text>
<text x="178.2" y="210.3">GND</text>
<text x="214.6" y="213.4" transform="rotate(-90 214.6 213.4)">C10</text>
<text x="218.9" y="213.4" transform="rotate(-90 218.9 213.4)">10nF 100V</text>
<text x="289.6" y="214.3">100nF 100V</text>
<text x="289.6" y="210">C42</text>
<text x="286.2" y="223.3">GND</text>
<text x="305.6" y="223.3">GND</text>
<text x="87.6" y="234.1">GND</text>
</g>
<text font-size="2" fill="#808080" x="204.3" y="166.5">IC3</text>
<g font-size="1.8" fill="#808080">
<text x="45.7" y="26.5">1</text>
<text x="50.7" y="27.5">K</text>
<text x="54.2" y="27.5">A</text>
<text x="59.3" y="26.5">2</text>
<text x="19.8" y="37.3">1</text>
<text x="19.8" y="39.5">3</text>
<text x="19.8" y="41.7">5</text>
<text x="24.8" y="38.3">1</text>
<text x="24.8" y="40.4">3</text>
<text x="28.4" y="38.3">2</text>
<text x="28.4" y="40.4">4</text>
<text x="33.4" y="37.3">2</text>
<text x="33.4" y="39.5">4</text>
<text x="33.4" y="41.7">6</text>
<text x="47.9" y="39.5">1</text>
<text x="52.8" y="40.4">K</text>
<text x="56.4" y="40.4">A</text>
<text x="61.5" y="39.5">2</text>
<text x="24.8" y="42.6">5</text>
<text x="28.4" y="42.6">6</text>
<text x="50.6" y="46.5" transform="rotate(-90 50.6 46.5)">2</text>
<text x="71.2" y="43.8">3</text>
<text x="81.4" y="43.8">2</text>
<text x="51.5" y="51.5" transform="rotate(-90 51.5 51.5)">A</text>
<text x="78.6" y="49.7" transform="rotate(-90 78.6 49.7)">1</text>
<text x="141.2" y="50.8" transform="rotate(-90 141.2 50.8)">2</text>
<text x="353.9" y="52.5">3</text>
<text x="364.2" y="52.5">2</text>
<text x="51.5" y="55.1" transform="rotate(-90 51.5 55.1)">K</text>
<text x="141.2" y="57.9" transform="rotate(-90 141.2 57.9)">1</text>
<text x="361.4" y="58.4" transform="rotate(-90 361.4 58.4)">1</text>
<text x="389.5" y="55.1" transform="rotate(-90 389.5 55.1)">2</text>
<text x="400.3" y="55.1" transform="rotate(-90 400.3 55.1)">1</text>
<text x="50.6" y="60" transform="rotate(-90 50.6 60)">1</text>
<text x="275.1" y="65.9" transform="rotate(-90 275.1 65.9)">5</text>
<text x="277.2" y="65.9" transform="rotate(-90 277.2 65.9)">4</text>
<text x="326.9" y="61.6" transform="rotate(-90 326.9 61.6)">2</text>
<text x="390.4" y="63.7" transform="rotate(-90 390.4 63.7)">K</text>
<text x="390.4" y="60.2" transform="rotate(-90 390.4 60.2)">A</text>
<text x="401.2" y="63.7" transform="rotate(-90 401.2 63.7)">2</text>
<text x="401.2" y="60" transform="rotate(-90 401.2 60)">1</text>
<text x="162.8" y="68.1" transform="rotate(-90 162.8 68.1)">4</text>
<text x="165" y="68.1" transform="rotate(-90 165 68.1)">5</text>
<text x="276" y="71.1" transform="rotate(-90 276 71.1)">D</text>
<text x="278.2" y="71.1" transform="rotate(-90 278.2 71.1)">G</text>
<text x="326.9" y="68.7" transform="rotate(-90 326.9 68.7)">1</text>
<text x="389.5" y="68.7" transform="rotate(-90 389.5 68.7)">1</text>
<text x="400.3" y="68.7" transform="rotate(-90 400.3 68.7)">2</text>
<text x="163.8" y="73.2" transform="rotate(-90 163.8 73.2)">G</text>
<text x="165.9" y="73.2" transform="rotate(-90 165.9 73.2)">D</text>
<text x="273.8" y="76.7" transform="rotate(-90 273.8 76.7)">S_3</text>
<text x="276" y="76.7" transform="rotate(-90 276 76.7)">S_2</text>
<text x="278.2" y="76.7" transform="rotate(-90 278.2 76.7)">S_1</text>
<text x="162.8" y="83.8" transform="rotate(-90 162.8 83.8)">1</text>
<text x="163.8" y="78.8" transform="rotate(-90 163.8 78.8)">S_1</text>
<text x="165" y="83.8" transform="rotate(-90 165 83.8)">2</text>
<text x="165.9" y="78.8" transform="rotate(-90 165.9 78.8)">S_2</text>
<text x="167.1" y="83.8" transform="rotate(-90 167.1 83.8)">3</text>
<text x="168.1" y="78.8" transform="rotate(-90 168.1 78.8)">S_3</text>
<text x="272.9" y="81.6" transform="rotate(-90 272.9 81.6)">3</text>
<text x="275.1" y="81.6" transform="rotate(-90 275.1 81.6)">2</text>
<text x="277.2" y="81.6" transform="rotate(-90 277.2 81.6)">1</text>
<text x="162.8" y="98.3" transform="rotate(-90 162.8 98.3)">4</text>
<text x="165" y="98.3" transform="rotate(-90 165 98.3)">5</text>
<text x="275.1" y="100.4" transform="rotate(-90 275.1 100.4)">5</text>
<text x="277.2" y="100.4" transform="rotate(-90 277.2 100.4)">4</text>
<text x="163.8" y="103.4" transform="rotate(-90 163.8 103.4)">G</text>
<text x="165.9" y="103.5" transform="rotate(-90 165.9 103.5)">D</text>
<text x="276" y="105.6" transform="rotate(-90 276 105.6)">D</text>
<text x="278.2" y="105.6" transform="rotate(-90 278.2 105.6)">G</text>
<text x="163.8" y="109.1" transform="rotate(-90 163.8 109.1)">S_1</text>
<text x="165.9" y="109.1" transform="rotate(-90 165.9 109.1)">S_2</text>
<text x="168.1" y="109.1" transform="rotate(-90 168.1 109.1)">S_3</text>
<text x="273.8" y="111.2" transform="rotate(-90 273.8 111.2)">S_3</text>
<text x="276" y="111.2" transform="rotate(-90 276 111.2)">S_2</text>
<text x="278.2" y="111.2" transform="rotate(-90 278.2 111.2)">S_1</text>
<text x="162.8" y="114" transform="rotate(-90 162.8 114)">1</text>
<text x="165" y="114" transform="rotate(-90 165 114)">2</text>
<text x="167.1" y="114" transform="rotate(-90 167.1 114)">3</text>
<text x="272.9" y="116.2" transform="rotate(-90 272.9 116.2)">3</text>
<text x="275.1" y="116.2" transform="rotate(-90 275.1 116.2)">2</text>
<text x="277.2" y="116.2" transform="rotate(-90 277.2 116.2)">1</text>
<text x="201.1" y="169">1</text>
<text x="201.1" y="171.2">2</text>
<text x="201.1" y="173.3">3</text>
<text x="206.1" y="170">BG1</text>
<text x="206.1" y="172.1">BST1</text>
<text x="221.7" y="172.1">BST2</text>
<text x="222.6" y="170">BG2</text>
<text x="229.9" y="169">28</text>
<text x="229.9" y="171.2">27</text>
<text x="229.9" y="173.3">26</text>
<text x="201.1" y="175.5">4</text>
<text x="201.1" y="177.7">5</text>
<text x="201.1" y="179.8">6</text>
<text x="206.1" y="174.3">SW1</text>
<text x="206.1" y="176.4">TG1</text>
<text x="206.1" y="178.6">LSP</text>
<text x="221.3" y="178.6">VOUT</text>
<text x="222.2" y="174.3">SW2</text>
<text x="222.6" y="176.4">TG2</text>
<text x="229.9" y="175.5">25</text>
<text x="229.9" y="177.7">24</text>
<text x="229.9" y="179.8">23</text>
<text x="201.1" y="182">7</text>
<text x="201.1" y="184.1">8</text>
<text x="206.1" y="180.8">LSN</text>
<text x="206.1" y="182.9">VIN</text>
<text x="206.1" y="185.1">INTVCC</text>
<text x="216.4" y="182.9">SYNC/SPRD</text>
<text x="219.6" y="180.8">PWMTG</text>
<text x="223.7" y="185.1">RT</text>
<text x="229.9" y="182">22</text>
<text x="229.9" y="184.1">21</text>
<text x="200.1" y="188.4">10</text>
<text x="200.1" y="190.6">11</text>
<text x="201.1" y="186.3">9</text>
<text x="206.1" y="187.2">EN/UVLO</text>
<text x="206.1" y="189.4">RP</text>
<text x="206.1" y="191.6">PWM</text>
<text x="223.7" y="187.2">VC</text>
<text x="223.8" y="189.4">FB</text>
<text x="223.8" y="191.6">SS</text>
<text x="229.9" y="186.3">20</text>
<text x="229.9" y="188.4">19</text>
<text x="229.9" y="190.6">18</text>
<text x="200.1" y="192.8">12</text>
<text x="200.1" y="194.9">13</text>
<text x="200.1" y="197.1">14</text>
<text x="206.1" y="193.7">VREF</text>
<text x="206.1" y="195.9">CTRL1</text>
<text x="215.8" y="193.7">FAULT_LOW</text>
<text x="220.7" y="195.9">CTRL2</text>
<text x="229.9" y="192.8">17</text>
<text x="229.9" y="194.9">16</text>
<text x="229.9" y="197.1">15</text>
<text x="198.5" y="199.2">GND</text>
<text x="206.1" y="198">ISP</text>
<text x="206.1" y="200.2">GND</text>
<text x="223" y="198">ISN</text>
</g>
<g font-size="1.5" fill="#808080">
<text x="340.5" y="51.7">0.03R</text>
<text x="341.8" y="55.1">R47</text>
<text x="77.6" y="61.4" transform="rotate(-90 77.6 61.4)">R61</text>
<text x="81.1" y="61.4" transform="rotate(-90 81.1 61.4)">43K</text>
<text x="210.6" y="88.2">R44</text>
<text x="210.6" y="91.6">0.004R</text>
<text x="155.3" y="156.4" transform="rotate(-90 155.3 156.4)">R45</text>
<text x="158.8" y="156.4" transform="rotate(-90 158.8 156.4)">10R</text>
<text x="166.1" y="156.4" transform="rotate(-90 166.1 156.4)">R46</text>
<text x="169.6" y="156.4" transform="rotate(-90 169.6 156.4)">10R</text>
<text x="214.9" y="159.4">R43</text>
<text x="214.9" y="162.9">100K</text>
<text x="242.1" y="168.3">4.7R</text>
<text x="242.5" y="171.7">R68</text>
<text x="88.4" y="184.4" transform="rotate(-90 88.4 184.4)">R3</text>
<text x="91.9" y="184.4" transform="rotate(-90 91.9 184.4)">499K</text>
<text x="247.3" y="183.1">R39</text>
<text x="306.4" y="184.4" transform="rotate(-90 306.4 184.4)">R41</text>
<text x="309.9" y="184.4" transform="rotate(-90 309.9 184.4)">43K</text>
<text x="169.6" y="189.6">R7</text>
<text x="247.3" y="186.6">309K</text>
<text x="251.6" y="191.8">R5</text>
<text x="169.6" y="193.1">10K</text>
<text x="251.6" y="195.2">10K</text>
<text x="179.1" y="203.9" transform="rotate(-90 179.1 203.9)">R6</text>
<text x="182.5" y="203.9" transform="rotate(-90 182.5 203.9)">10K</text>
<text x="306.4" y="201.7" transform="rotate(-90 306.4 201.7)">R42</text>
<text x="309.9" y="201.7" transform="rotate(-90 309.9 201.7)">910R</text>
<text x="88.4" y="219" transform="rotate(-90 88.4 219)">R4</text>
<text x="91.9" y="219" transform="rotate(-90 91.9 219)">221K</text>
<text x="189.9" y="223.3" transform="rotate(-90 189.9 223.3)">R1</text>
<text x="193.3" y="223.3" transform="rotate(-90 193.3 223.3)">10R</text>
<text x="235.2" y="223.3" transform="rotate(-90 235.2 223.3)">R2</text>
<text x="238.7" y="223.3" transform="rotate(-90 238.7 223.3)">10R</text>
</g>
</svg>
